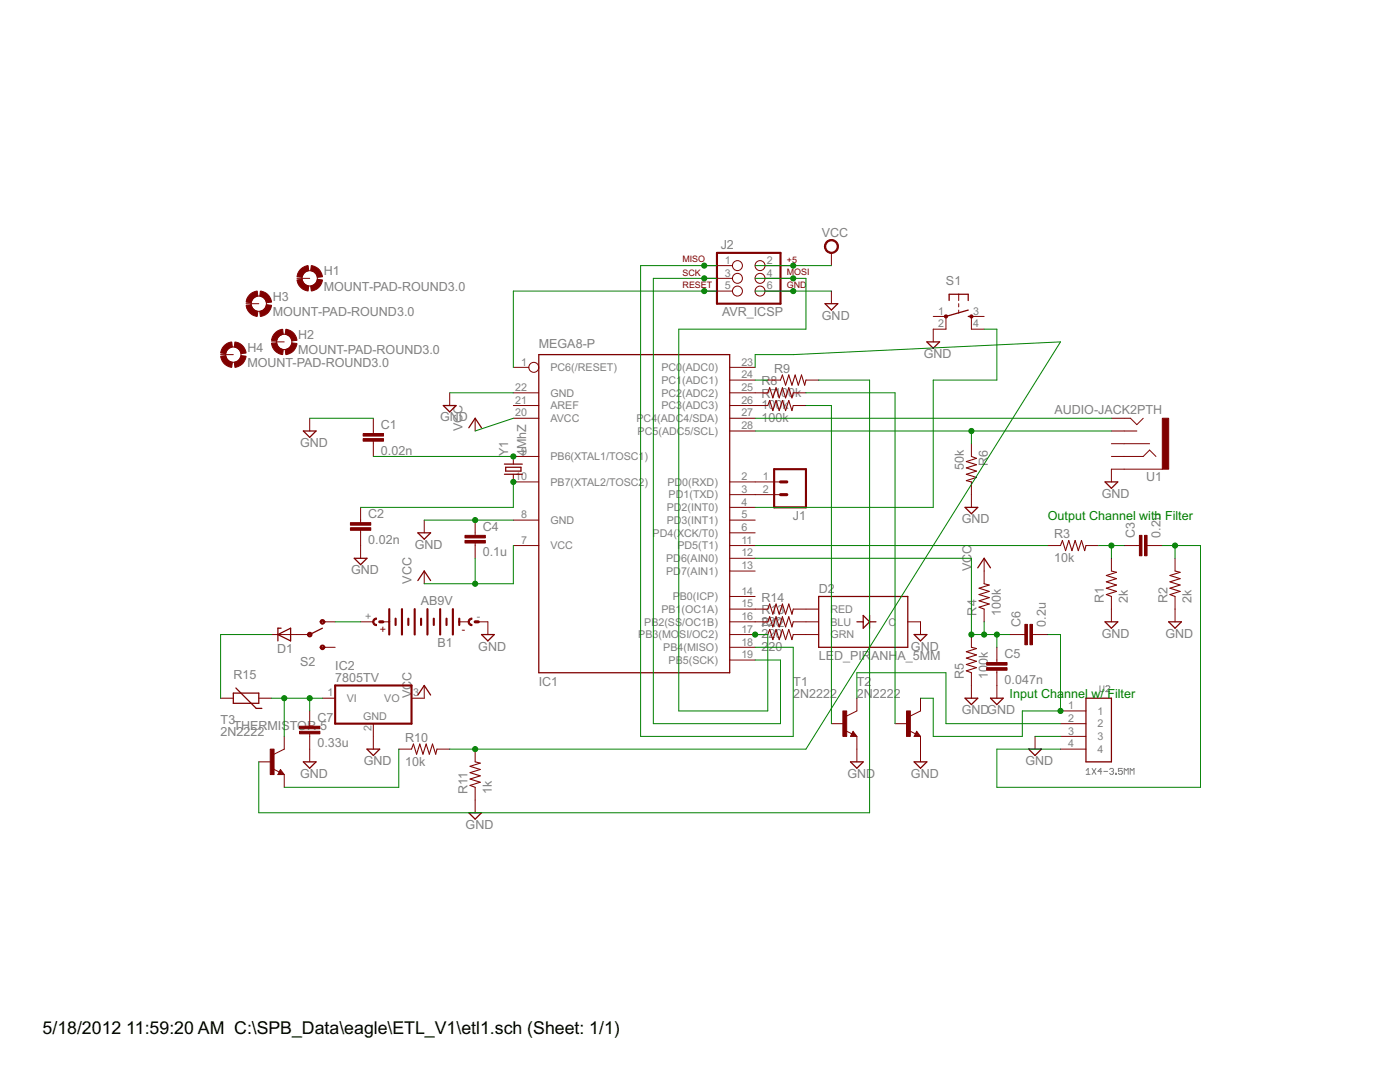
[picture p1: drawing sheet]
<svg xmlns="http://www.w3.org/2000/svg" width="279mm" height="216mm" viewBox="0 0 279 216" stroke-linecap="round" stroke-linejoin="round" font-family="sans-serif">
<g fill="none" stroke="#808080" stroke-width=".2">
<path d="M219.5 136.8v1l.2 .2h.4l.2-.2v-1M220.7 137l.2-.2h.4l.2 .2v.2l-.8 .8h.8M216.8 153.7l.4-.4v1.2M216.8 154.5h.8M218 153.3l.7 1.2M218.7 153.3l-.7 1.2M219.9 153.9h-.8l.6-.6v1.2M220.3 153.9h.8M221.4 153.5l.3-.2h.3l.2 .2-.2 .4M221.8 153.9h.2M222 153.9l.2 .2-.2 .4h-.3l-.3-.2M222.6 154.3h.2v.2h-.2z"/>
<path d="M224 153.3h-.8v.6l.4-.2 .4 .2v.4l-.2 .2h-.4l-.2-.2M224.4 154.5v-1.2l.4 .4 .3-.4v1.2M225.6 154.5v-1.2l.3 .4 .4-.4v1.2"/>
</g>
<g fill="none" stroke="#800000" stroke-width=".25">
<path d="M189.4 60v-1.3h3.8v1.3M107.5 70.8h38.1v63.4h-38.1zM164.7 60.6h2.5l-1.3 1.3zM185 68.2h2.5l-1.3 1.3zM193.2 63.1h.7M193.2 61.9l-4.4 1.2M60.5 86h2.6l-1.3 1.3zM88.5 80.9h2.5l-1.3 1.3zM93.6 85.4l1.2-1.9 1.3 1.9M100.7 92.6h3.5M100.7 94.6h3.5M100.9 93.2h3.1v.8h-3.1z"/>
<path d="M220.5 96.2h2.6l-1.3 1.2zM70.7 111.4h2.5l-1.2 1.3zM83.4 106.3h2.5l-1.2 1.3zM83.4 115.8l1.3-1.9 1.2 1.9M163.4 119h17.8v10.2h-17.8zM192.6 101.2h2.5l-1.2 1.3zM195.1 113.3l1.3-1.9 1.3 1.9M46.6 138.3h5v2h-5zM47.1 137.3l4 4.1h1.2M55.5 126.6l2.5-1.3v2.6zM56.1 125.3h-.6v2.6M64.3 125.3l-2.5 1.3"/>
<path d="M83.4 138.7l1.3-1.9 1.2 1.9M96.1 126.6h2.5l-1.2 1.3zM171 124.1h1.3M172.3 122.8l1.2 1.3-1.2 1.2zM173.5 122.8v2.5M173.5 124.1h1.3M182.4 126.6h2.6l-1.3 1.3zM192.6 139.3h2.5l-1.2 1.3zM197.7 139.3h2.5l-1.3 1.3zM216.7 139.3h5.1v12.7h-5.1zM220.5 124.1h2.6l-1.3 1.2zM233.2 124.1h2.6l-1.3 1.2z"/>
<path d="M56 154.1l.1 .2h-.4l.3-.5 .5 .6h-.8M60.5 152h2.6l-1.3 1.3zM73.2 149.5h2.6l-1.3 1.2zM169.7 152h2.6l-1.3 1.3zM170.2 146.4l.2 .3h-.4l.2-.5 .6 .6h-.8M182.4 152h2.6l-1.3 1.3zM182.9 146.4l.2 .3h-.4l.2-.5 .6 .6h-.8M205.3 149.5h2.5l-1.2 1.2zM93.6 162.2h2.5l-1.3 1.2z"/>
</g>
<g fill="none" stroke="#800000" stroke-width=".2">
<path d="M59.3 55.5h2.5M140.5 53h5.7M140.5 55.5h5.7M140.5 58.1h5.7M152.7 53h5.6M152.7 55.5h5.6M152.7 58.1h5.6M165.9 50.5v2.5M165.9 58.1v2.5M191.3 58.7v1.3M44 70.8h2.6M49.1 60.6h2.5"/>
<path d="M54.2 68.2h2.5M89.7 78.4v2.5M102.4 78.4h5.1M102.4 73.3h3.1M145.6 78.4h7.6M145.6 75.8h5.1M145.6 73.3h5.1M153.2 75.8h2.6M158.3 78.4h2.5M160.8 75.8h2.6M186.2 63.1h2.6v2.6h-2.6v2.5M191.3 60.6v.6"/>
<path d="M191.3 61.9v.6M196.4 63.1h-2.5v2.6h2.5M61.8 83.5v2.5M74.5 83.5v3M74.5 88v3.1M94.8 83.5v2.5M102.4 94.6v1.6h5.1M102.4 80.9h5.1M102.4 83.5h5.1M107.5 91.1h-5.1v1.5M145.6 96.2h10.2M145.6 80.9h7.6"/>
<path d="M145.6 83.5h5.1M145.6 98.7h10.2M145.6 86h5.1M158.3 80.9h2.5M193.9 88.5v2.6M193.9 96.2v5M221.8 91.1h6.4l1.2-1.3 1.3 1.3M221.8 83.5h3.8l1.3 1.2 1.3-1.2M221.8 86h5.1M221.8 88.5h7.6M232 93.6h-10.2v2.6M72 101.2v3.1"/>
<path d="M72 105.8v5.6M84.7 103.8v2.5M84.7 113.9v2.6M94.8 103.8v3M94.8 108.4v3M102.4 103.8h5.1M102.4 108.9h5.1M145.6 103.8h5.1M145.6 108.9h5.1M145.6 119h5.1M145.6 113.9h5.1M145.6 111.4h5.1"/>
<path d="M145.6 106.3h5.1M145.6 101.2h5.1M196.4 111.4v5.1M209.1 108.9h2.5M216.7 108.9h2.6M221.8 111.4v2.5M221.8 119v5.1M224.3 108.9h3.1M228.9 108.9h3.1M234.5 111.4v2.5M234.5 119v5.1M44 139.3h2.6"/>
<path d="M51.6 139.3h2.6M54.2 126.6h7.6M64.3 129.2h2.6M64.3 124.1h2.6M64.3 139.3h2.6M72 124.1h2.5M76.4 124.1h1.3M84.7 136.8v2.5h-2.6M91.7 124.1h1.9M94.8 124.1h2.6v2.5M145.6 131.7h5.1M145.6 129.2h5.1"/>
<path d="M145.6 126.6h7.6M145.6 124.1h7.6M145.6 121.5h7.6M158.3 126.6h5.1M158.3 124.1h5.1M158.3 121.5h5.1M171 139.3v2.6l-2 1M181.2 124.1h2.5v2.5M183.7 139.3v2.6l-2 1M193.9 126.6v2.6M193.9 134.2v5.1M196.4 121.5v2.6"/>
<path d="M198.9 129.2v3M198.9 133.7v5.6M201.5 126.6h3M206.1 126.6h3M51.6 152h2.6M54.5 153.4l1.2 .7M56 153.5l.7 1.1h-1.2zM56.7 146.9v2.6l-2 1M56.7 154.6v2.5M61.8 141.9v3M61.8 146.4v5.6M74.5 144.4v5.1"/>
<path d="M79.6 149.5h2.5M87.2 149.5h2.5M94.8 149.5v2.5M94.8 157.1v5.1M165.9 144.4h2.6M168.8 145.8l1.2 .6M170.2 145.9l.8 1h-1.3zM171 146.9v5.1M178.6 144.4h2.6M181.5 145.8l1.2 .6M182.9 145.9l.8 1h-1.3zM183.7 146.9v5.1"/>
<path d="M206.6 146.9v2.6M211.6 149.5h5.1M211.6 141.9h5.1M211.6 144.4h5.1M211.6 146.9h5.1"/>
<circle cx="61.8" cy="55.5" r="1.52"/>
<circle cx="147.2" cy="53" r=".99"/>
<circle cx="147.2" cy="55.5" r=".99"/>
<circle cx="147.2" cy="58.1" r=".99"/>
<circle cx="151.7" cy="55.5" r=".99"/>
<circle cx="151.7" cy="58.1" r=".99"/>
<circle cx="151.7" cy="53" r=".99"/>
<circle cx="46.6" cy="70.8" r="1.52"/>
<circle cx="51.6" cy="60.6" r="1.52"/>
<circle cx="56.7" cy="68.2" r="1.52"/>
<circle cx="106.5" cy="73.3" r=".99"/>
</g>
<g fill="none" stroke="#800000" stroke-width=".21">
<path d="M153.2 78.4l.4-1 .6 2 .7-2 .6 2 .6-2 .7 2 .6-2 .7 2 .2-1M155.8 75.8l.3-1 .7 2.1 .6-2.1 .7 2.1 .6-2.1 .6 2.1 .7-2.1 .6 2.1 .2-1.1M153.2 80.9l.4-1 .6 2 .7-2 .6 2 .6-2 .7 2 .6-2 .7 2 .2-1M193.9 91.1l1 .4-2.1 .6 2.1 .6-2.1 .7 2.1 .6-2.1 .6 2.1 .7-2.1 .6 1.1 .3M196.4 116.5l1 .2-2 .7 2 .6-2 .6 2 .7-2 .6 2 .6-2 .7 1 .3M211.6 108.9l.4-1.1 .7 2.1 .6-2.1 .6 2.1 .7-2.1 .6 2.1 .6-2.1 .7 2.1 .2-1M221.8 113.9l1 .3-2 .6 2 .7-2 .6 2 .6-2 .7 2 .6-2 .6 1 .4M234.5 113.9l1 .3-2 .6 2 .7-2 .6 2 .6-2 .7 2 .6-2 .6 1 .4M153.2 126.6l.4-1 .6 2 .7-2 .6 2 .6-2 .7 2 .6-2 .7 2 .2-1M153.2 124.1l.4-1 .6 2 .7-2 .6 2 .6-2 .7 2 .6-2 .7 2 .2-1M153.2 121.5l.4-1 .6 2.1 .7-2.1 .6 2.1 .6-2.1 .7 2.1 .6-2.1 .7 2.1 .2-1.1M193.9 129.2l1 .2-2.1 .6 2.1 .7-2.1 .6 2.1 .7-2.1 .6 2.1 .6-2.1 .7 1.1 .3"/>
<path d="M82.1 149.5l.4-1 .6 2 .7-2 .6 2 .6-2 .7 2 .6-2 .7 2 .2-1M94.8 152l1 .3-2 .6 2 .6-2 .7 2 .6-2 .6 2 .7-2 .6 1 .4"/>
</g>
<g fill="#800000" stroke="#800000" stroke-width=".2">
<path d="M72.5 86.5h4v.5h-4z"/>
<path d="M72.5 87.5h4v.5h-4z"/>
<path d="M69.9 104.3h4.1v.5h-4.1z"/>
<path d="M69.9 105.3h4.1v.5h-4.1z"/>
<path d="M92.8 106.8h4.1v.5h-4.1z"/>
<path d="M92.8 107.8h4.1v.6h-4.1z"/>
<path d="M59.8 144.9h4v.5h-4z"/>
<path d="M59.8 145.9h4v.5h-4z"/>
<path d="M204.5 124.6h.5v4.1h-.5z"/>
<path d="M205.5 124.6h.6v4.1h-.6z"/>
<path d="M196.9 132.2h4.1v.5h-4.1z"/>
<path d="M196.9 133.2h4.1v.5h-4.1z"/>
<path d="M227.4 106.8h.5v4.1h-.5z"/>
<path d="M228.4 106.8h.5v4.1h-.5z"/>
<path d="M232 83.5h1.2v10.1h-1.2z"/>
<path d="M180.9 141.9h.8v5h-.8z"/>
<path d="M168.2 141.9h.8v5h-.8z"/>
<path d="M53.9 149.5h.8v5.1h-.8z"/>
</g>
<g fill="none" stroke="#800000" stroke-width=".42">
<path d="M143.1 50.5h12.7v10.1h-12.7zM154.5 93.6h6.3v7.6h-6.3zM66.9 136.8h15.2v7.6h-15.2zM77.7 121.5v5.1M79 123.4v1.3M80.2 121.5v5.1M81.5 123.4v1.3M82.8 121.5v5.1M84 123.4v1.3M85.3 121.5v5.1M86.6 123.4v1.3M87.8 121.5v5.1"/>
<path d="M89.1 123.4v1.3M90.4 121.5v5.1M91.7 123.4v1.3"/>
</g>
<g fill="#800000" stroke="#800000" stroke-width=".2">
<path d="M64.1 123.7a.47 .47 0 0 1 .7 .2 .47 .47 0 0 1-.4 .7 .47 .47 0 0 1-.5-.5h.2a.26 .26 0 0 1 .4-.2 .26 .26 0 0 1 0 .4 .26 .26 0 0 1-.4-.1v-.1h-.2z" fill-rule="evenodd"/>
<path d="M64.1 128.8a.47 .47 0 0 1 .7 .2 .47 .47 0 0 1-.4 .6 .47 .47 0 0 1-.5-.4h.2a.26 .26 0 0 1 .4-.3 .26 .26 0 0 1 0 .5 .26 .26 0 0 1-.4-.1v-.1h-.2z" fill-rule="evenodd"/>
<path d="M61.5 126.3a.47 .47 0 0 1 .7 .1 .47 .47 0 0 1-.3 .7 .47 .47 0 0 1-.6-.5h.3a.26 .26 0 0 1 .3-.2 .26 .26 0 0 1 .1 .4 .26 .26 0 0 1-.4-.1v-.1h-.3z" fill-rule="evenodd"/>
<path d="M74.6 123.5l.5-.2v.3a.51 .51 0 0 0-.5 .5 .51 .51 0 0 0 .5 .5v.2a.76 .76 0 0 1-.7-.4 .76 .76 0 0 1 .2-.9z" fill-rule="evenodd"/>
<path d="M93.6 123.5l.6-.2v.3a.51 .51 0 0 0-.5 .5 .51 .51 0 0 0 .5 .5v.2a.75 .75 0 0 1-.7-.4 .75 .75 0 0 1 .1-.9z" fill-rule="evenodd"/>
<path d="M164.9 48.2a1.4 1.4 0 0 1 2.2 .2 1.4 1.4 0 0 1-.8 2.1 1.4 1.4 0 0 1-1.8-1.3h.3a1.15 1.15 0 0 1 1.6-1.1 1.15 1.15 0 0 1 .3 1.9 1.15 1.15 0 0 1-1.9-.5v-.3h-.3z" fill-rule="evenodd"/>
<path d="M62.1 53a2.48 2.48 0 0 1 2.2 2.2l-1 .2a1.51 1.51 0 0 0-1.3-1.4z" fill-rule="evenodd"/>
<path d="M59.9 53.9l.6-.6 1-.3 .1 1a1.56 1.56 0 0 0-1.3 1.4l-1-.2 .1-.6z" fill-rule="evenodd"/>
<path d="M59.3 55.9l1-.2 .2 .6a1.49 1.49 0 0 0 1.1 .8l-.1 1a2.53 2.53 0 0 1-2.2-2.2z" fill-rule="evenodd"/>
<path d="M62 57.1l.6-.3a1.49 1.49 0 0 0 .7-1.1l1 .2a2.48 2.48 0 0 1-2.2 2.2z" fill-rule="evenodd"/>
<path d="M57 65.7a2.48 2.48 0 0 1 2.3 2.2l-1 .1a1.51 1.51 0 0 0-1.4-1.3z" fill-rule="evenodd"/>
<path d="M54.8 66.6l.6-.6 1-.3 .1 1-.9 .4-.4 .9-1-.1 .1-.6z" fill-rule="evenodd"/>
<path d="M54.2 68.5l1-.1 .2 .6a1.49 1.49 0 0 0 1.1 .8l-.1 1a2.52 2.52 0 0 1-2.2-2.3z" fill-rule="evenodd"/>
<path d="M58.3 68.4l1 .1a2.48 2.48 0 0 1-2.3 2.3l-.1-1 .7-.3a1.48 1.48 0 0 0 .7-1.1z" fill-rule="evenodd"/>
<path d="M52 58.1a2.48 2.48 0 0 1 2.2 2.2l-1 .1a1.51 1.51 0 0 0-1.4-1.3z" fill-rule="evenodd"/>
<path d="M49.7 58.9l.6-.5 1-.3 .2 1a1.57 1.57 0 0 0-1.4 1.3l-1-.1 .2-.6z" fill-rule="evenodd"/>
<path d="M49.1 60.9l1-.1 .3 .6a1.49 1.49 0 0 0 1.1 .7l-.2 1a2.48 2.48 0 0 1-2.2-2.2z" fill-rule="evenodd"/>
<path d="M53.2 60.8l1 .1a2.48 2.48 0 0 1-2.2 2.2l-.2-1 .7-.2a1.48 1.48 0 0 0 .7-1.1z" fill-rule="evenodd"/>
<path d="M46.9 68.2a2.48 2.48 0 0 1 2.2 2.2l-1 .2a1.56 1.56 0 0 0-1.3-1.4z" fill-rule="evenodd"/>
<path d="M44.6 69.1l.7-.5 .9-.4 .2 1-.9 .5-.5 .9-1-.2 .2-.6z" fill-rule="evenodd"/>
<path d="M44 71.1l1-.1 .3 .6a1.4 1.4 0 0 0 1.1 .7l-.2 1a2.48 2.48 0 0 1-2.2-2.2z" fill-rule="evenodd"/>
<path d="M46.8 72.3a1.51 1.51 0 0 0 1.3-1.3l1 .1a2.48 2.48 0 0 1-2.2 2.2z" fill-rule="evenodd"/>
<circle cx="188.8" cy="63.1" r=".32"/>
<circle cx="193.9" cy="63.1" r=".32"/>
</g>
<path d="M155.8 98.7h1.2M155.8 96.2h1.2M75.8 124.1h.6M94.8 124.1h.7" fill="none" stroke="#800000" stroke-width=".61"/>
<g fill="none" stroke="#008000" stroke-width=".2">
<path d="M143.1 58.1h-40.7v15.2M143.1 53h-15.3v93.9h30.5v-17.7h-7.6M143.1 55.5h-12.7v88.9h25.4v-12.7h-5.1M150.7 58.1h15.2M150.7 53h15.2M150.7 55.5h10.1v10.2h-25.3v76.2h17.7v-15.3h-2.5M89.7 78.4h12.7M150.7 73.3v-2.5h7.6l53.3-2.6-50.8 81.3h-71.1M150.7 75.8h2.5M160.8 78.4h17.8v66M163.4 75.8h10.1v86.4h-121.9v-10.2M196.4 65.7h2.5v10.1h-12.7v25.4h-35.5"/>
<path d="M61.8 83.5h12.7M74.5 91.1h27.9M102.4 96.2v5h-30.4M102.4 83.5l-7.6 2.5M150.7 83.5h71.1M150.7 86h71.1M160.8 80.9h5.1v63.5M193.9 86v2.5M84.7 103.8h17.7M94.8 111.4v5.1M102.4 108.9v7.6h-17.7M150.7 111.4h43.2v15.2h7.6"/>
<path d="M150.7 108.9h58.4M219.3 108.9h5M221.8 108.9v2.5M232 108.9h7.6v48.2h-40.7v-7.6h12.7M234.5 108.9v2.5M54.2 126.6h-10.2v12.7M54.2 139.3h10.1M56.7 139.3v7.6M61.8 139.3v2.6M66.9 124.1h5.1M171 139.3v-5.1h17.8v10.2h22.8M196.4 124.1v2.5"/>
<path d="M198.9 126.6v2.6M209.1 126.6h2.5v15.3h-7.6v5h-17.8v-7.6h-2.5M79.6 149.5v7.6h-22.9M206.6 146.9h5"/>
</g>
<g fill="#008000" stroke="#008000" stroke-width=".2">
<circle cx="102.4" cy="91.1" r=".51"/>
<circle cx="102.4" cy="96.2" r=".51"/>
<circle cx="94.8" cy="103.8" r=".51"/>
<circle cx="158.3" cy="58.1" r=".51"/>
<circle cx="94.8" cy="116.5" r=".51"/>
<circle cx="158.3" cy="53" r=".51"/>
<circle cx="150.7" cy="126.6" r=".51"/>
<circle cx="158.3" cy="55.5" r=".51"/>
<circle cx="193.9" cy="126.6" r=".51"/>
<circle cx="196.4" cy="126.6" r=".51"/>
<circle cx="198.9" cy="126.6" r=".51"/>
<circle cx="221.8" cy="108.9" r=".51"/>
<circle cx="234.5" cy="108.9" r=".51"/>
<circle cx="61.8" cy="139.3" r=".51"/>
<circle cx="56.7" cy="139.3" r=".51"/>
<circle cx="193.9" cy="86" r=".51"/>
<circle cx="94.8" cy="149.5" r=".51"/>
<circle cx="211.6" cy="141.9" r=".51"/>
<circle cx="140.5" cy="53" r=".51"/>
<circle cx="140.5" cy="55.5" r=".51"/>
<circle cx="140.5" cy="58.1" r=".51"/>
</g>
<g font-size="4">
<text x="8.5" y="206.4">5/18/2012</text>
<text x="25.2" y="206.4">11:59:20 AM C:\SPB_Data\eagle\ETL_V1\etl1.sch (Sheet: 1/1)</text>
</g>
<g font-size="2.8" fill="#808080">
<text x="164" y="47.3">VCC</text>
<text x="143.8" y="49.7">J2</text>
<text x="64.6" y="58">MOUNT-PAD-ROUND3.0</text>
<text x="64.6" y="54.9">H1</text>
<text x="188.8" y="56.8">S1</text>
<text x="54.4" y="63.1">MOUNT-PAD-ROUND3.0</text>
<text x="54.4" y="60">H3</text>
<text x="144.1" y="63.1">AVR_ICSP</text>
<text x="164" y="63.8">GND</text>
<text x="49.4" y="70.2">H4</text>
<text x="59.5" y="70.7">MOUNT-PAD-ROUND3.0</text>
<text x="59.5" y="67.6">H2</text>
<text x="107.5" y="69.5">MEGA8-P</text>
<text x="184.3" y="71.4">GND</text>
<text x="49.4" y="73.2">MOUNT-PAD-ROUND3.0</text>
<text x="152" y="76.9">R8</text>
<text x="154.5" y="74.3">R9</text>
<text x="152" y="81.7">100k</text>
<text x="152" y="79.4">R7100k</text>
<text x="210.4" y="82.7">AUDIO-JACK2PTH</text>
<text x="59.9" y="89.2">GND</text>
<text x="76" y="85.6">C1</text>
<text x="87.8" y="84.1">GND</text>
<text x="92.3" y="86" transform="rotate(-90 92.3 86)">VCC</text>
<text x="152" y="84.2">100k</text>
<text x="76" y="90.7">0.02n</text>
<text x="101.4" y="91.1" transform="rotate(-90 101.4 91.1)">Y1</text>
<text x="105" y="91.1" transform="rotate(-90 105 91.1)">4MhZ</text>
<text x="192.3" y="93.9" transform="rotate(-90 192.3 93.9)">50k</text>
<text x="197.1" y="93" transform="rotate(-90 197.1 93)">R6</text>
<text x="228.8" y="95.9">U1</text>
<text x="219.9" y="99.3">GND</text>
<text x="73.5" y="103.4">C2</text>
<text x="96.3" y="105.9">C4</text>
<text x="158.2" y="103.8">J1</text>
<text x="192" y="104.4">GND</text>
<text x="210.4" y="107.4">R3</text>
<text x="226.5" y="107.3" transform="rotate(-90 226.5 107.3)">C3</text>
<text x="231.6" y="107.3" transform="rotate(-90 231.6 107.3)">0.2u</text>
<text x="73.5" y="108.5">0.02n</text>
<text x="82.8" y="109.5">GND</text>
<text x="96.3" y="111">0.1u</text>
<text x="193.9" y="113.9" transform="rotate(-90 193.9 113.9)">VCC</text>
<text x="210.4" y="112.2">10k</text>
<text x="70.1" y="114.6">GND</text>
<text x="82.1" y="116.5" transform="rotate(-90 82.1 116.5)">VCC</text>
<text x="163.4" y="118.2">D2</text>
<text x="84" y="120.8">AB9V</text>
<text x="152" y="124.8">220</text>
<text x="152" y="125.1">R12</text>
<text x="152" y="122.6">R13</text>
<text x="152" y="120.1">R14</text>
<text x="194.9" y="122.8" transform="rotate(-90 194.9 122.8)">R4</text>
<text x="199.7" y="122.8" transform="rotate(-90 199.7 122.8)">100k</text>
<text x="203.6" y="125.1" transform="rotate(-90 203.6 125.1)">C6</text>
<text x="208.7" y="125.1" transform="rotate(-90 208.7 125.1)">0.2u</text>
<text x="220.3" y="120.3" transform="rotate(-90 220.3 120.3)">R1</text>
<text x="225.1" y="120.3" transform="rotate(-90 225.1 120.3)">2k</text>
<text x="233" y="120.3" transform="rotate(-90 233 120.3)">R2</text>
<text x="237.8" y="120.3" transform="rotate(-90 237.8 120.3)">2k</text>
<text x="55.3" y="130.3">D1</text>
<text x="87.3" y="129">B1</text>
<text x="95.5" y="129.8">GND</text>
<text x="152" y="129.9">2</text>
<text x="152" y="127.4">2</text>
<text x="153.4" y="129.9">20</text>
<text x="153.4" y="127.4">20</text>
<text x="163.4" y="131.7">LE</text>
<text x="166.5" y="131.7">D_PIR</text>
<text x="173.8" y="131.7">ANH</text>
<text x="179.1" y="131.7">A_5MM</text>
<text x="181.8" y="129.8">GND</text>
<text x="200.5" y="131.3">C5</text>
<text x="219.9" y="127.3">GND</text>
<text x="232.6" y="127.3">GND</text>
<text x="46.6" y="135.5">R15</text>
<text x="59.9" y="133">S2</text>
<text x="66.9" y="136.1">7805TV</text>
<text x="66.9" y="133.6">IC2</text>
<text x="107.5" y="136.8">IC1</text>
<text x="158.3" y="136.8">T1</text>
<text x="171" y="136.8">T2</text>
<text x="192.4" y="135.5" transform="rotate(-90 192.4 135.5)">R5</text>
<text x="197.2" y="135.5" transform="rotate(-90 197.2 135.5)">10</text>
<text x="197.2" y="132.7" transform="rotate(-90 197.2 132.7)">0k</text>
<text x="200.5" y="136.4">0.047n</text>
<text x="82.1" y="139.3" transform="rotate(-90 82.1 139.3)">VCC</text>
<text x="158.3" y="139.3">2N2222</text>
<text x="171" y="139.3">2N</text>
<text x="174.2" y="139.3">2222</text>
<text x="192" y="142.5">GNDGND</text>
<text x="44" y="146.9">2N2222</text>
<text x="44" y="144.4">T3</text>
<text x="46.6" y="145.7">THERMISTOR-5</text>
<text x="63.3" y="149.1">0.33u</text>
<text x="63.3" y="144">C7</text>
<text x="80.9" y="148">R10</text>
<text x="59.9" y="155.2">GND</text>
<text x="72.6" y="152.7">GND</text>
<text x="80.9" y="152.8">10k</text>
<text x="169.1" y="155.2">GND</text>
<text x="181.8" y="155.2">GND</text>
<text x="204.7" y="152.7">GND</text>
<text x="93.3" y="158.4" transform="rotate(-90 93.3 158.4)">R11</text>
<text x="98.1" y="158.4" transform="rotate(-90 98.1 158.4)">1k</text>
<text x="92.9" y="165.3">GND</text>
</g>
<g font-size="2.8" fill="#008000">
<text x="209.1" y="103.8">Output Channel with Filter</text>
<text x="201.5" y="139.3">Input Cha</text>
<text x="212.4" y="139.3">nnel</text>
<text x="217.8" y="139.3">w/ F</text>
<text x="222.5" y="139.3">ilter</text>
</g>
<g font-size="2.4" fill="#808080">
<text x="144.6" y="52.6">1</text>
<text x="153" y="52.6">2</text>
<text x="144.6" y="55.2">3</text>
<text x="144.6" y="57.7">5</text>
<text x="153" y="55.2">4</text>
<text x="153" y="57.7">6</text>
<text x="187.2" y="62.8">1</text>
<text x="187.2" y="65.3">2</text>
<text x="194.2" y="62.8">3</text>
<text x="194.2" y="65.3">4</text>
<text x="104" y="73">1</text>
<text x="109.9" y="74.1">PC6(/RESET)</text>
<text x="132" y="76.6">PC1</text>
<text x="132" y="74.1">PC0</text>
<text x="136.1" y="76.6">(ADC1)</text>
<text x="136.1" y="74.1">(ADC0)</text>
<text x="148" y="75.5">24</text>
<text x="148" y="73">23</text>
<text x="102.8" y="78">22</text>
<text x="102.8" y="80.6">21</text>
<text x="102.8" y="83.1">20</text>
<text x="109.9" y="79.1">GND</text>
<text x="109.9" y="81.7">AREF</text>
<text x="132" y="81.7">PC3</text>
<text x="132" y="79.1">PC2</text>
<text x="136.1" y="81.7">(ADC3)</text>
<text x="136.1" y="79.1">(ADC2)</text>
<text x="148" y="83.1">27</text>
<text x="148" y="80.6">26</text>
<text x="148" y="78">25</text>
<text x="109.9" y="84.2">AVCC</text>
<text x="127" y="84.2">P</text>
<text x="127.3" y="86.8">PC5(ADC5/SCL)</text>
<text x="128.4" y="84.2">C4(ADC4/SDA)</text>
<text x="148" y="85.6">28</text>
<text x="102.8" y="95.8">10</text>
<text x="104" y="90.7">9</text>
<text x="109.9" y="91.8">PB6(XTAL1/TOSC1)</text>
<text x="148" y="95.8">2</text>
<text x="152.3" y="95.8">1</text>
<text x="109.9" y="96.9">PB7(XTAL2/TOSC2)</text>
<text x="133.1" y="102">PD</text>
<text x="133.2" y="96.9">PD</text>
<text x="133.4" y="99.5">PD1(TXD)</text>
<text x="136" y="102">2(INT0)</text>
<text x="136.2" y="96.9">0(RXD)</text>
<text x="148" y="100.9">4</text>
<text x="148" y="98.3">3</text>
<text x="152.3" y="98.3">2</text>
<text x="104" y="103.4">8</text>
<text x="109.9" y="104.5">GND</text>
<text x="130.2" y="107.1">PD4(XCK/T0)</text>
<text x="133.1" y="104.5">PD</text>
<text x="136" y="104.5">3(INT1)</text>
<text x="148" y="106">6</text>
<text x="148" y="103.4">5</text>
<text x="104" y="108.5">7</text>
<text x="109.9" y="109.6">VCC</text>
<text x="133" y="112.2">PD</text>
<text x="135.2" y="109.6">PD5(T1)</text>
<text x="135.9" y="112.2">6(AIN0)</text>
<text x="148" y="113.6">13</text>
<text x="148" y="111">12</text>
<text x="148" y="108.5">11</text>
<text x="133" y="114.7">PD</text>
<text x="134.3" y="119.8">P</text>
<text x="135.7" y="119.8">B0(ICP)</text>
<text x="135.9" y="114.7">7(AIN1)</text>
<text x="148" y="118.7">14</text>
<text x="72.9" y="123.7">+</text>
<text x="95.2" y="123.7">-</text>
<text x="128.6" y="124.9">PB2(SS</text>
<text x="132" y="122.3">PB1</text>
<text x="136" y="122.3">(OC1A)</text>
<text x="136.1" y="124.9">/OC1B)</text>
<text x="148" y="123.7">16</text>
<text x="148" y="121.2">15</text>
<text x="165.7" y="124.8">BLU</text>
<text x="165.7" y="122.3">RED</text>
<text x="177.3" y="124.9">C</text>
<text x="127.4" y="127.4">PB3(MO</text>
<text x="132.4" y="129.9">PB4(MISO)</text>
<text x="135.6" y="127.4">SI/OC2)</text>
<text x="148" y="131.3">19</text>
<text x="148" y="128.8">18</text>
<text x="148" y="126.3">17</text>
<text x="165.7" y="127.4">GRN</text>
<text x="133.4" y="132.5">PB5(SCK)</text>
<text x="65.3" y="139">1</text>
<text x="69.2" y="140.1">VI</text>
<text x="72.5" y="143.6">GND</text>
<text x="76.7" y="140.1">VO</text>
<text x="82.5" y="139">3</text>
<text x="213.2" y="141.5">1</text>
<text x="219.1" y="142.6">1</text>
<text x="74.2" y="145.9" transform="rotate(-90 74.2 145.9)">2</text>
<text x="213.2" y="144">2</text>
<text x="213.2" y="146.6">3</text>
<text x="213.2" y="149.1">4</text>
<text x="219.1" y="145.2">2</text>
<text x="219.1" y="147.7">3</text>
<text x="219.1" y="150.2">4</text>
</g>
<g font-size="2.4" fill="#800000">
<text x="75.8" y="126.2">+</text>
<text x="92.2" y="126.2">-</text>
</g>
<g font-size="2" fill="#800000">
<text x="136.2" y="52.2">MISO</text>
<text x="157" y="52.5">+5</text>
<text x="136.2" y="57.6">RESET</text>
<text x="136.2" y="55">SCK</text>
<text x="157" y="54.9">MOSI</text>
<text x="157" y="57.6">GND</text>
</g>
</svg>
